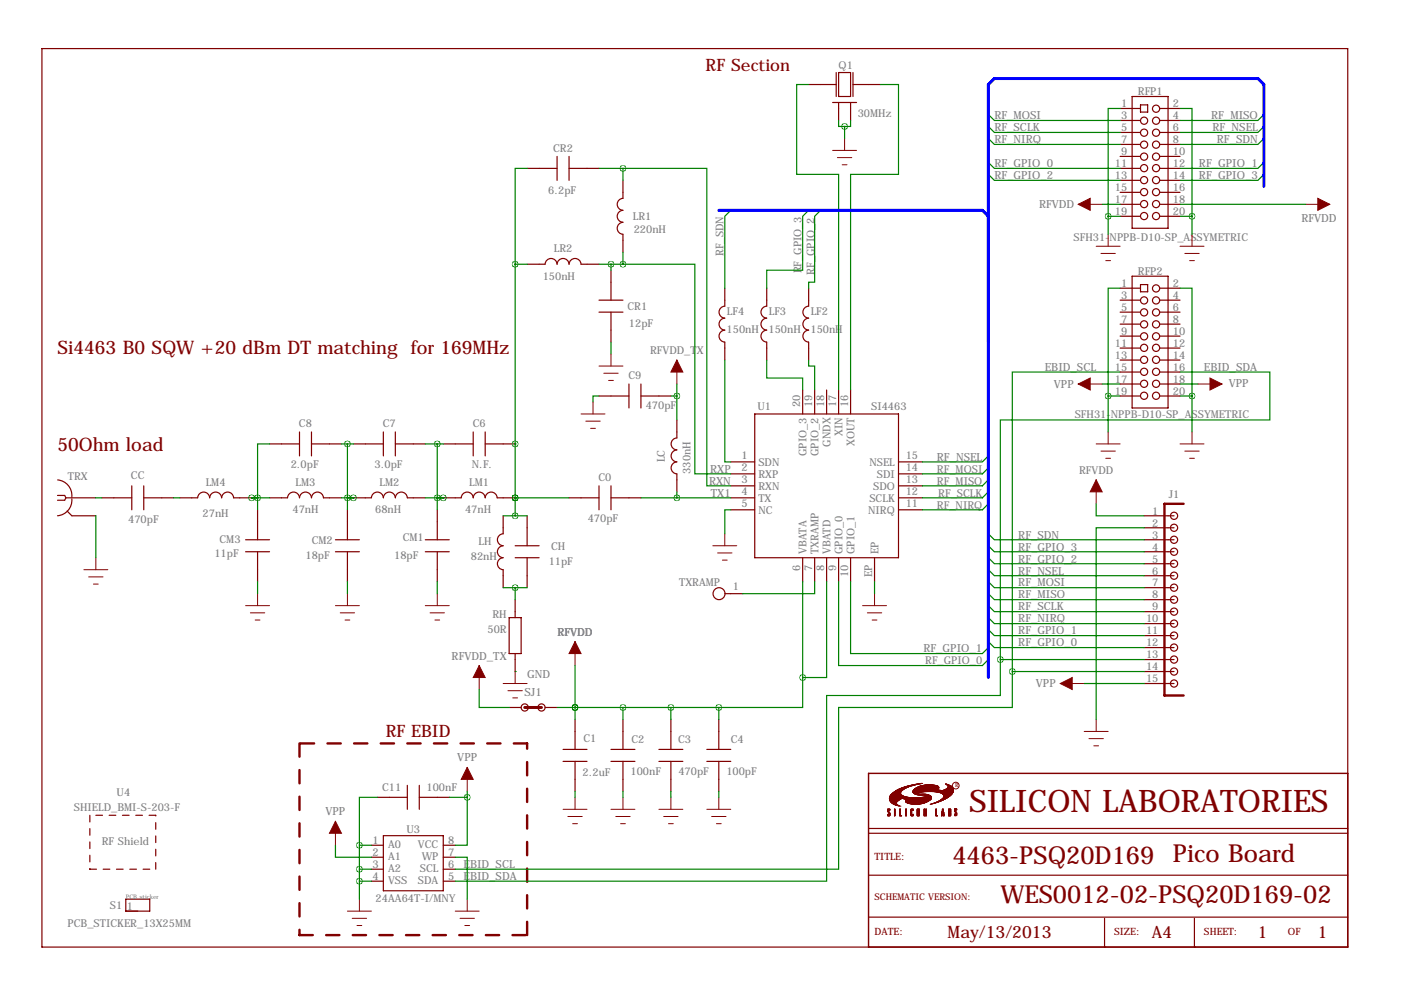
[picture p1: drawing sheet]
<svg xmlns="http://www.w3.org/2000/svg" width="297mm" height="211mm" viewBox="0 0 297 211" stroke-linecap="round" stroke-linejoin="round" font-family="sans-serif">
<path d="M63.5 157.6v40.7M111.8 157.6h-48.3M63.5 198.3h48.3M111.8 198.3v-40.7" fill="none" stroke="#800000" stroke-width=".51" stroke-dasharray="2.8 2.8"/>
<g fill="none" stroke="#800000" stroke-width=".25">
<path d="M8.9 10.3h276.9v190.5h-276.9zM171.4 17.9h5.9M177.3 15.4v5.1M177.8 15.4h2.5v5.1h-2.5zM180.8 15.4v5.1M180.8 17.9h5.9M111.8 35.7h6.3M118.1 33.2v5M120.6 35.7h6.4M120.6 33.2v5M132.1 38.2v3.9a1.27 1.27 0 0 0-1.2 1.2 1.27 1.27 0 0 0 1.2 1.3 1.27 1.27 0 0 0-1.2 1.3 1.27 1.27 0 0 0 1.2 1.2 1.27 1.27 0 0 0-1.2 1.3 1.27 1.27 0 0 0 1.2 1.3v3.8M176.5 21.7h5.1"/>
<path d="M177.8 21.7v3.8M180.3 21.7v3.8M237.5 35.7h4.3M237.5 23h4.3M237.5 25.5h4.3M237.5 28.1h4.3M237.5 30.6h4.3M237.5 33.2h4.3M237.5 38.2h4.3M240 20.5h7.6v27.9h-7.6zM241.8 22.2h1.5v1.6h-1.5zM245.9 35.7h4.3"/>
<path d="M245.9 23h4.3M245.9 25.5h4.3M245.9 28.1h4.3M245.9 30.6h4.3M245.9 33.2h4.3M245.9 38.2h4.3M111.8 56h3.8a1.27 1.27 0 0 1 1.2-1.2 1.27 1.27 0 0 1 1.3 1.2 1.27 1.27 0 0 1 1.3-1.2 1.27 1.27 0 0 1 1.2 1.2 1.27 1.27 0 0 1 1.3-1.2 1.27 1.27 0 0 1 1.3 1.2h3.8M129.5 57.3v6.3M237.5 40.8h4.3M237.5 43.3h4.3M237.5 45.9h4.3M240 58.6h7.6v27.9h-7.6z"/>
<path d="M245.9 40.8h4.3M245.9 43.3h4.3M245.9 45.9h4.3M127 66.2h5.1M127 63.6h5.1M129.5 66.2v6.3M153.7 61.1v3.8a1.27 1.27 0 0 0-1.2 1.3 1.27 1.27 0 0 0 1.2 1.3 1.27 1.27 0 0 0-1.2 1.2 1.27 1.27 0 0 0 1.2 1.3 1.27 1.27 0 0 0-1.2 1.3 1.27 1.27 0 0 0 1.2 1.2v3.8M162.6 61.1v3.8a1.27 1.27 0 0 0-1.3 1.3 1.27 1.27 0 0 0 1.3 1.3 1.27 1.27 0 0 0-1.3 1.2 1.27 1.27 0 0 0 1.3 1.3 1.27 1.27 0 0 0-1.3 1.3 1.27 1.27 0 0 0 1.2 1.2l.1 3.8M171.4 70a1.27 1.27 0 0 0-1.2 1.3 1.27 1.27 0 0 0 1.2 1.2M171.4 67.5a1.27 1.27 0 0 0-1.2 1.2 1.27 1.27 0 0 0 1.2 1.3M171.4 61.1v3.8a1.27 1.27 0 0 0-1.2 1.3 1.27 1.27 0 0 0 1.2 1.2M171.4 72.5v3.8"/>
<path d="M237.5 66.2h4.3M237.5 63.6h4.3M237.5 61.1h4.3M237.5 68.7h4.3M237.5 71.3h4.3M237.5 73.8h4.3M237.5 76.3h4.3M237.5 78.9h4.3M241.8 60.3h1.5v1.6h-1.5zM245.9 66.2h4.3M245.9 63.6h4.3M245.9 61.1h4.3"/>
<path d="M245.9 68.7h4.3M245.9 71.3h4.3M245.9 73.8h4.3M245.9 76.3h4.3M245.9 78.9h4.3M57.1 94.1h6.4M63.5 91.6v5.1M66 94.1h6.4M66 91.6v5.1M74.9 94.1h6.4M81.3 91.6v5.1M83.8 94.1h6.4"/>
<path d="M83.8 91.6v5.1M94 94.1h6.3M100.3 91.6v5.1M102.9 94.1h6.3M102.9 91.6v5.1M127 84h6.3M133.3 81.4v5.1M135.9 84h6.3M135.9 81.4v5.1M143.5 89v3.9a1.27 1.27 0 0 0-1.2 1.2 1.27 1.27 0 0 0 1.2 1.3 1.27 1.27 0 0 0-1.2 1.3 1.27 1.27 0 0 0 1.2 1.2 1.27 1.27 0 0 0-1.2 1.3 1.27 1.27 0 0 0 1.2 1.3M154.9 97.9h5.1M160 87.8h30.5v30.5h-30.5z"/>
<path d="M170.2 82.7v5.1M172.7 82.7v5.1M175.3 82.7v5.1M177.8 82.7v5.1M180.3 82.7v5.1M190.5 97.9h5.1M237.5 84h4.3M237.5 81.4h4.3M245.9 84h4.3M245.9 81.4h4.3M12.2 105h1.5l.3 .6M12.2 101.8a3.3 3.3 0 0 1 3 3.5"/>
<path d="M14 105.6h6.3M14 105.6l-.3 .5h-1.5M14.2 108.3l1 1.1h5.1M15.2 105.8a3.3 3.3 0 0 1-3 3.6M21.6 105.6h6.3M27.9 103v5.1M30.5 105.6h6.3M30.5 103v5.1M38.1 105.6l3.8-.1a1.27 1.27 0 0 1 1.3-1.2 1.27 1.27 0 0 1 1.2 1.3 1.27 1.27 0 0 1 1.3-1.3 1.27 1.27 0 0 1 1.3 1.3 1.27 1.27 0 0 1 1.3-1.3 1.27 1.27 0 0 1 1.2 1.3h3.8M52.1 117h5M52.1 114.4h5M54.6 108.1v6.3"/>
<path d="M54.6 117v6.3M57.1 105.6l3.9-.1a1.27 1.27 0 0 1 1.2-1.2 1.27 1.27 0 0 1 1.3 1.3 1.27 1.27 0 0 1 1.3-1.3 1.27 1.27 0 0 1 1.2 1.3 1.27 1.27 0 0 1 1.3-1.3 1.27 1.27 0 0 1 1.3 1.3h3.8M71.1 117h5.1M71.1 114.4h5.1M73.7 108.1v6.3M73.7 117v6.3M74.9 105.6l3.8-.1a1.27 1.27 0 0 1 1.3-1.2 1.27 1.27 0 0 1 1.3 1.3 1.27 1.27 0 0 1 1.2-1.3 1.27 1.27 0 0 1 1.3 1.3 1.27 1.27 0 0 1 1.3-1.3 1.27 1.27 0 0 1 1.3 1.3h3.8M90.2 117h5M90.2 114.4h5M92.7 108.1v6.3M92.7 117v6.3M94 105.6l3.8-.1a1.27 1.27 0 0 1 1.3-1.2 1.27 1.27 0 0 1 1.2 1.3 1.27 1.27 0 0 1 1.3-1.3 1.27 1.27 0 0 1 1.3 1.3 1.27 1.27 0 0 1 1.2-1.3 1.27 1.27 0 0 1 1.3 1.3h3.8"/>
<path d="M106.7 118.3a1.27 1.27 0 0 0-1.2 1.2 1.27 1.27 0 0 0 1.2 1.3M106.7 115.7a1.27 1.27 0 0 0-1.2 1.3 1.27 1.27 0 0 0 1.2 1.2M106.7 109.4v3.8a1.27 1.27 0 0 0-1.2 1.2 1.27 1.27 0 0 0 1.2 1.3M109.2 118.3h5.1M109.2 115.7h5.1M111.8 109.4v6.3M111.8 118.3v6.3M120.6 105.6h6.4M127 103v5.1M129.5 103v5.1M129.5 105.6h6.4M143.5 100.5v3.8"/>
<path d="M154.9 105.6h5.1M154.9 100.5h5.1M154.9 103h5.1M154.9 108.1h5.1M170.2 118.3v5M172.7 118.3v5M175.3 118.3v5M177.8 118.3v5M180.3 118.3v5M185.4 118.3v5M190.5 105.6h5.1M190.5 100.5h5.1"/>
<path d="M190.5 103h5.1M190.5 108.1h5.1M242.6 119.5h6.3M242.6 117h6.3M242.6 114.4h6.3M242.6 111.9h6.3M242.6 109.4h6.3M106.7 120.8v3.8M107.9 131h2.6v7.6h-2.6zM109.2 127.1v3.9M109.2 138.6v3.8M153.7 125.9h3.8"/>
<path d="M242.6 137.3h6.3M242.6 132.2h6.3M242.6 129.7h6.3M242.6 134.8h6.3M242.6 139.8h6.3M242.6 127.1h6.3M242.6 124.6h6.3M242.6 122.1h6.3M107.9 150h2.6M115.6 150h2.5M119.4 158.9h5.1M121.9 152.5v6.4"/>
<path d="M129.5 158.9h5.1M132.1 152.5v6.4M139.7 158.9h5.1M142.2 152.5v6.4M149.9 158.9h5M152.4 152.5v6.4M242.6 142.4h6.3M242.6 144.9h6.3M78.7 179.2h2.6M80 169.1h6.4M81.3 177.2h12.7v11.7h-12.7zM86.4 166.5v5.1"/>
<path d="M88.9 169.1h6.3M88.9 166.5v5.1M94 179.2h2.5M119.4 161.4h5.1M121.9 161.4v6.4M129.5 161.4h5.1M132.1 161.4v6.4M139.7 161.4h5.1M142.2 161.4v6.4M149.9 161.4h5M152.4 161.4v6.4M184.1 176.7h101.7"/>
<path d="M184.1 175.7h101.7M26.7 190.6h5v2.6h-5zM78.7 181.8h2.6M78.7 184.3h2.6M78.7 186.8h2.6M94 181.8h2.5M94 184.3h2.5M94 186.8h2.5M184.1 194.5h101.7M184.1 185.6h101.7M234.2 194.7v6.1M253.2 194.7v6.1"/>
<circle cx="242.6" cy="25.6" r=".76"/>
<circle cx="242.6" cy="28.1" r=".76"/>
<circle cx="242.6" cy="30.7" r=".76"/>
<circle cx="242.6" cy="35.7" r=".76"/>
<circle cx="242.6" cy="33.2" r=".76"/>
<circle cx="242.6" cy="38.2" r=".76"/>
<circle cx="245.1" cy="25.6" r=".76"/>
<circle cx="245.1" cy="23.1" r=".76"/>
<circle cx="245.1" cy="28.1" r=".76"/>
<circle cx="245.1" cy="35.7" r=".76"/>
<circle cx="245.1" cy="30.7" r=".76"/>
<circle cx="245.1" cy="38.2" r=".76"/>
<circle cx="245.1" cy="33.2" r=".76"/>
<circle cx="242.6" cy="40.7" r=".76"/>
<circle cx="242.6" cy="43.3" r=".76"/>
<circle cx="242.6" cy="45.8" r=".76"/>
<circle cx="245.1" cy="40.7" r=".76"/>
<circle cx="245.1" cy="43.3" r=".76"/>
<circle cx="245.1" cy="45.8" r=".76"/>
<circle cx="242.6" cy="78.8" r=".76"/>
<circle cx="242.6" cy="63.7" r=".76"/>
<circle cx="242.6" cy="73.8" r=".76"/>
<circle cx="242.6" cy="68.8" r=".76"/>
<circle cx="242.6" cy="76.3" r=".76"/>
<circle cx="242.6" cy="71.3" r=".76"/>
<circle cx="242.6" cy="66.2" r=".76"/>
<circle cx="245.1" cy="78.8" r=".76"/>
<circle cx="245.1" cy="61.2" r=".76"/>
<circle cx="245.1" cy="63.7" r=".76"/>
<circle cx="245.1" cy="73.8" r=".76"/>
<circle cx="245.1" cy="68.8" r=".76"/>
<circle cx="245.1" cy="76.3" r=".76"/>
<circle cx="245.1" cy="71.3" r=".76"/>
<circle cx="245.1" cy="66.2" r=".76"/>
<circle cx="242.6" cy="81.4" r=".76"/>
<circle cx="242.6" cy="83.9" r=".76"/>
<circle cx="245.1" cy="81.4" r=".76"/>
<circle cx="245.1" cy="83.9" r=".76"/>
<circle cx="248.9" cy="114.4" r=".76"/>
<circle cx="248.9" cy="117" r=".76"/>
<circle cx="248.9" cy="109.4" r=".76"/>
<circle cx="248.9" cy="111.9" r=".76"/>
<circle cx="248.9" cy="119.5" r=".76"/>
<circle cx="152.5" cy="125.9" r="1.27"/>
<circle cx="248.9" cy="124.6" r=".76"/>
<circle cx="248.9" cy="137.3" r=".76"/>
<circle cx="248.9" cy="122.1" r=".76"/>
<circle cx="248.9" cy="134.8" r=".76"/>
<circle cx="248.9" cy="132.2" r=".76"/>
<circle cx="248.9" cy="129.7" r=".76"/>
<circle cx="248.9" cy="139.8" r=".76"/>
<circle cx="248.9" cy="127.1" r=".76"/>
<circle cx="111.3" cy="150" r=".76"/>
<circle cx="114.8" cy="150" r=".76"/>
<circle cx="248.9" cy="144.9" r=".76"/>
<circle cx="248.9" cy="142.4" r=".76"/>
</g>
<path d="M184.1 164h101.7v36.8h-101.7z" fill="none" stroke="#800000" stroke-width=".3"/>
<g fill="none" stroke="#800000" stroke-width=".21">
<path d="M176.5 31.9h5.1M177.5 33.4h3.1M178.6 34.9h1M179.1 29.4v2.5M228.6 43.3h5.1M232.4 52.2h5.1M233.4 53.7h3.1M234.4 55.3h1.1M234.9 49.7v2.5M250.2 52.2h5.1M251.2 53.7h3.1M252.2 55.3h1"/>
<path d="M252.7 49.7v2.5M276.9 43.3h5M127 77.6h5.1M128 79.1h3.1M129.5 75.1v2.5M143.5 76.3v5.1M123.2 87.8h5.1M124.2 89.3h3.1M125.2 90.8h1M125.7 85.2v2.6M129 80.7h1M228.6 81.4h5.1"/>
<path d="M232.4 94.1h5.1M233.4 95.6h3.1M234.4 97.2h1.1M234.9 91.6v2.5M250.2 94.1h5.1M251.2 95.6h3.1M252.2 97.2h1M252.7 91.6v2.5M254 81.4h5.1M20.3 118.3v2.5M151.1 115.7h5.1M152.1 117.2h3.1"/>
<path d="M153.2 118.8h1M153.7 113.2v2.5M232.4 101.7v5.1M17.8 120.8h5.1M18.8 122.3h3M19.8 123.8h1M52.1 128.4h5M53.1 129.9h3M54.1 131.5h1M54.6 125.9v2.5M71.1 128.4h5.1M72.1 129.9h3.1"/>
<path d="M73.2 131.5h1M73.7 125.9v2.5M90.2 128.4h5M91.2 129.9h3M92.2 131.5h1M92.7 125.9v2.5M121.9 136v5.1M182.9 128.4h5.1M183.9 129.9h3M184.9 131.5h1M185.4 125.9v2.5M101.6 141.1v5.1"/>
<path d="M106.7 144.9h5.1M107.7 146.4h3M108.7 148h1M109.2 142.4v2.5M224.8 144.9h5.1M229.9 155.1h5M230.9 156.6h3M231.9 158.1h1M232.4 152.5v2.6M71.1 174.1v5.1M99.1 162.7v5.1M119.4 171.6h5.1"/>
<path d="M120.4 173.1h3M121.4 174.6h1M121.9 169.1v2.5M129.5 171.6h5.1M130.6 173.1h3M131.6 174.6h1M132.1 169.1v2.5M139.7 171.6h5.1M140.7 173.1h3.1M141.7 174.6h1M142.2 169.1v2.5M149.9 171.6h5"/>
<path d="M150.9 173.1h3M151.9 174.6h1M152.4 169.1v2.5M188.2 173h.5M188.2 172.9h.5M188.2 172.9h.2M188.2 172.8h.1M188.2 172.7h.1M188.2 172h.2M188.2 171.9h.2M188.2 171.9h.1M188.2 171.8h.1"/>
<path d="M188.2 171.7h.1M188.2 171.6h.5M188.2 171.5h.5M188.3 173h.3M188.3 172.1h.2M188.3 172.1h.1M188.4 172.3h.2M188.4 172.2h.1M188.5 172.4h.2M188.5 172.9h.2M188.5 172.8h.2M188.5 172.7h.2"/>
<path d="M188.5 172.6h.2M188.5 172.5h.2M188.5 171.8h.2M188.5 171.7h.2M188.6 169.4h2.4M188.6 169.4h2.5M188.6 169.3h2.6M188.6 169.3h8.9M188.6 169.2h8.9M188.6 169.7h2M188.6 169.6h2.1M188.6 169.6h2.2"/>
<path d="M188.6 169.5h2.2M188.6 169.5h2.3M188.6 169.1h4.7M188.6 169.1h4M188.6 169h3.8M188.7 169.8h1.7M188.7 169.7h1.8M188.7 168.9h3.4M188.7 168.8l3.2 .1M188.7 168.8h2.9M188.7 168.7h2.8M188.8 169.9h1.4"/>
<path d="M188.8 169.9h1.5M188.8 168.7h2.6M188.8 168.6h2.5M188.8 170h1.4M188.8 168.6h2.4M188.9 170h1.2M188.9 168.5h2.3M188.9 170.1h1.2M188.9 168.5h2.2M189 168.4h2.1M189 170.2h1.1M189 168.4h2"/>
<path d="M189.1 170.2h.9M189.1 168.3h1.9M189.1 170.3h.9M189.2 170.3h.8M189.2 168.2h1.8M189.2 170.4h.9M189.2 168.2h1.7M189.3 168.1h1.6M189.3 170.4h.8M189.4 170.5h.7M189.4 168h1.6M189.5 170.5h.6"/>
<path d="M189.5 168h1.5M189.5 167.9h1.5M189.6 170.6h.6M189.6 167.9h1.4M189.6 173h.1M189.6 172.9h.1M189.6 172.8h.1M189.6 172.7h.1M189.6 172.6h.1M189.6 172.5h.1M189.6 172.4h.1M189.6 172.3h.1"/>
<path d="M189.6 172.2h.1M189.6 172.1h.1M189.6 172h.1M189.6 171.9h.1M189.6 171.8h.1M189.6 171.7h.1M189.6 171.6h.1M189.6 171.5h.1M189.7 167.8h1.4M189.7 170.6h.5M189.8 170.7h.5M189.8 167.7h1.4"/>
<path d="M190 170.7h.4M190.1 167.6h1.2M190.1 170.8h.4M190.2 167.5h1.2M190.3 170.8h.4M190.3 167.4h1.2M190.4 167.4h1.2M190.6 170.9h.2M190.6 167.3h1.1M190.7 167.3h1M190.8 173h.4M190.8 172.9h.4"/>
<path d="M190.8 172.9h.1M190.8 172.8h.1M190.8 172.7h.1M190.8 172.6h.1M190.8 172.5h.1M190.8 172.4h.1M190.8 172.3h.1M190.8 172.2h.1M190.8 172.1h.1M190.8 172h.1M190.8 171.9h.1M190.8 171.8h.1"/>
<path d="M190.8 171.7h.1M190.8 171.6h.1M190.8 171.5h.1M190.8 170.9h.1M190.8 167.2h1M190.9 167.2h1M191 167.1h1M191.2 167.1h.9M191.3 167.6l-1.4 .1M191.3 167h.9M191.3 169.3h6.2M191.4 167h.9"/>
<path d="M191.5 169.4h6M191.6 166.9h.9M191.7 166.9h.9M191.8 169.4h5.6M191.9 166.8h.8M192 169.5h5.4M192 170h4.6M192 169.9h4.7M192 169.9h4.8M192 169.8h5M192 166.8h.8M192 173h.2"/>
<path d="M192 172.9h.2M192 172.8h.2M192 172.7h.2M192 172.6h.2M192 172.5h.2M192 172.4h.2M192 172.3h.2M192 172.2h.2M192 172.1h.2M192 172h.2M192 171.9h.2M192 171.8h.2"/>
<path d="M192 171.7h.2M192 171.6h.2M192 171.5h.2M192.1 170.1h4.3M192.1 170h4.4M192.1 169.8h4.9M192.1 169.7h5M192.2 169.7h5M192.2 169.5h5.1M192.2 170.2h4M192.2 169.6h5M192.2 166.7h.8"/>
<path d="M192.3 169.6h5M192.3 170.2h3.8M192.4 166.7h.7M192.4 170.3h3.5M192.5 170.3h3.3M192.5 166.6h.8M192.7 170.4h2.9M192.7 166.6h.8M192.9 170.4h2.5M193 166.5h.8M193.1 172.9h.5M193.1 172.9h.2"/>
<path d="M193.1 172.8h.2M193.1 172.7h.2M193.1 172.6h.2M193.1 172.5h.2M193.1 172.4h.2M193.1 172.3h.2M193.1 172.2h.2M193.1 172.1h.2M193.1 172h.2M193.1 171.9h.2M193.1 171.8h.2M193.1 171.7h.2"/>
<path d="M193.1 171.6h.5M193.2 173h.4M193.2 171.5h.4M193.2 170.5h1.9M193.2 173h.3M193.5 172.9h.1M193.5 172.8h.1M193.5 172.7h.1M193.5 171.8h.1M193.5 171.7h.1M193.5 167.9h2M193.5 167.9h2.5"/>
<path d="M193.5 167.8h8.6M193.6 168h1.2M193.6 168h1.5M193.6 167.7h8.5M193.6 167.6h8.5M193.6 170.5h1.1M193.6 168.1h.6M193.6 168.1h.9M193.6 167.6h5.9M193.7 168.2h.6M193.7 167.5h5.5M193.7 167.5h5.2"/>
<path d="M193.8 168.2h.7M193.8 167.4h4.9M193.8 166.4h.5M193.9 168.3h.7M193.9 167.3h4.9M194 168.3h.9M194 167.3h4.9M194 166.3h.6M194 167.2h5M194.1 168.4h2.2M194.1 167.2h4.9M194.1 166.4l-.9 .1"/>
<path d="M194.2 167.1h4.8M194.2 168.4h2.4M194.3 166.3h.5M194.3 167h4.7M194.4 168.5h2.3M194.4 167h4.6M194.5 173h.4M194.5 172.9h.4M194.5 172.8h.1M194.5 172.7h.1M194.5 172.6h.1M194.5 172.5h.1"/>
<path d="M194.5 172.4h.1M194.5 172.3h.1M194.5 172.2h.1M194.5 172.1h.1M194.5 172h.1M194.5 171.9h.1M194.5 171.8h.1M194.5 171.7h.1M194.5 171.6h.4M194.5 171.5h.4M194.5 166.9h4.5M194.5 166.2h.6"/>
<path d="M194.6 168.5h2.3M194.6 166.9h4.4M194.7 169.1h2.8M194.7 166.8h4.3M194.8 166.8h4.1M194.8 166.2h.5M194.8 172.8h.1M194.8 172.7h.1M194.8 172.6h.1M194.8 172.5h.1M194.8 172.4h.1M194.8 172.3h.1"/>
<path d="M194.8 172.2h.1M194.8 172.1h.1M194.8 172h.1M194.8 171.9h.1M194.8 171.8h.1M194.8 171.7h.1M194.9 166.7h4M195 168.6h.5M195.1 166.7h3.7M195.2 166.1h.4M195.2 166.6h3.5M195.4 169.1h2.1"/>
<path d="M195.4 166.6h3.2M195.7 166.5h2.6M195.8 169h1.7M195.9 173h.1M195.9 172.9h.1M195.9 172.8h.1M195.9 172.7h.1M195.9 172.6h.1M195.9 172.5h.1M195.9 172.4h.1M195.9 172.3h.1M195.9 172.3h.3"/>
<path d="M195.9 172.2h.3M195.9 172.1h.3M195.9 172h.3M195.9 171.9h.2M195.9 171.8h.2M195.9 171.7h.2M195.9 171.6h.2M195.9 171.5h.1M196 166.5h2.1M196 168.6h1M196.1 168.9h1.4M196.1 172.5l.3 .1"/>
<path d="M196.1 172.5h.3M196.1 172.4h.3M196.1 172.3h.3M196.2 172.8h.2M196.2 172.7h.2M196.2 172.6h.2M196.2 173h.2M196.2 172.9h.2M196.3 172.3h.1M196.3 172.2h.1M196.3 172.1h.1M196.3 172h.1"/>
<path d="M196.3 171.9h.1M196.3 171.8h.1M196.3 171.7h.1M196.3 171.6h.1M196.3 171.5h.1M196.3 168.6h.8M196.4 168.9h1.1M196.5 168.7h.7M196.7 168.7h.6M196.8 168.8h.6M197.2 170.5h.2M197.4 170.5h.2"/>
<path d="M197.5 170.4h.3M197.7 170.4h.2M197.9 170.3h.2M198 170.3h.3M198.2 170.2h.2M198.2 167.9h3.9M198.3 170.2h.3M198.4 173h.4M198.4 172.9h.4M198.4 172.9h.1M198.4 172.8h.1M198.4 172.7h.1"/>
<path d="M198.4 172.6h.1M198.4 172.5h.1M198.4 172.4h.1M198.4 172.3h.1M198.4 172.2h.1M198.4 172.1h.1M198.4 172h.1M198.4 171.9h.1M198.4 171.8h.1M198.4 171.7h.1M198.4 171.6h.1M198.4 171.5h.1"/>
<path d="M198.6 167.9h3.5M198.7 170h.3M198.8 170h.4M198.9 170.1h-.5M198.9 169.9h.4M198.9 168h3.1M199 169.9h.4M199.1 169.8h.4M199.1 168h2.9M199.2 169.8h.5M199.3 169.7h.5M199.3 169.7h.6"/>
<path d="M199.3 168.1h2.7M199.4 169.6h.6M199.5 169.6h.6M199.5 168.1h2.5M199.6 169.5h.6M199.6 168.2h2.3M199.6 173h.1M199.6 169.5h.7M199.6 172.9h.1M199.6 172.8h.2M199.6 172.7h.2M199.6 172.7h.6"/>
<path d="M199.6 172.6h.6M199.7 168.2h2.2M199.7 172.5l.4 .1M199.7 172.5h.1M199.7 172.4h.1M199.7 172.3h.1M199.7 169.4h.7M199.7 172.2h.1M199.7 172.1h.1M199.7 172h.1M199.7 172h.4M199.7 171.9h.4"/>
<path d="M199.8 169.4h.7M199.8 168.3h2.1M199.8 171.9h.2M199.8 171.8h.2M199.8 171.7h.2M199.8 171.6h.2M199.8 169.3h.8M199.8 168.3h2M199.8 171.5h.2M199.9 169.3h.8M199.9 168.4h1.9M199.9 167.6h2.2"/>
<path d="M199.9 169.2h.9M199.9 172.4h.2M199.9 172.3h.2M199.9 172.2h.2M199.9 172.1h.2M199.9 172h.2M200 169.2h.9M200 168.5h1.7M200 168.4h1.7M200 172.8h.2M200 172.7h.2M200 172.5h.1"/>
<path d="M200 172.4h.1M200.1 169.1h.9M200.1 168.5h1.5M200.1 167.5h2M200.1 173h.1M200.1 172.9h.1M200.1 169h1M200.1 168.6h1.5M200.2 168.9h1M200.2 168.8h1.2M200.2 168.7h1.2M200.2 168.7h1.3"/>
<path d="M200.2 168.6h1.3M200.2 167.5h1.9M200.3 167.4h1.8M200.5 166.2h.1M200.5 167.4h1.6M200.5 166.3h.2M200.6 167.3h1.5M200.6 166.3h.3M200.7 167.2h1.4M200.7 166.4h.3M200.8 167.2h1.3M200.8 166.4l.4 .1"/>
<path d="M200.8 167.1h1.2M200.9 167.1h1.1M200.9 166.5h.4M200.9 167h1.1M200.9 166.6h.6M201 167h.9M201 166.9h.9M201 166.7h.6M201 166.6h.6M201.1 166.8h.7M201.1 166.7h.6M201.1 173h.4"/>
<path d="M201.1 172.9h.5M201.1 172.8h.1M201.1 172.7h.1M201.1 172.6h.1M201.1 172.5h.1M201.1 172.4h.1M201.1 172.3h.5M201.1 172.2h.5M201.1 172.1h.1M201.1 172h.1M201.1 171.9h.1M201.1 171.8h.1"/>
<path d="M201.1 171.7h.1M201.1 171.6h.5M201.1 171.5h.5M201.3 168.8l-1.1 .1M201.4 172.1h.2M201.5 172.8h.1M201.5 172.7h.1M201.5 172.6h.1M201.5 172.5h.1M201.5 172.4h.1M201.5 172.1h.1M201.5 172h.1"/>
<path d="M201.5 171.9h.1M201.5 171.8h.1M201.5 171.7h.1M202.4 172.9h.4M202.4 172.8h.1M202.4 172.7h.1M202.4 172.6h.1M202.4 172h.2M202.4 172h.1M202.4 171.9h.1M202.4 171.8h.1M202.4 171.7h.1"/>
<path d="M202.4 171.6h.1M202.4 171.6h.4M202.4 171.5h.4M202.4 173h.3M202.4 172.1h.2M202.5 172.1h.2M202.5 172.2h.2M202.6 172.3h.2M202.7 172.8h.1M202.7 172.7h.1M202.7 172.6h.1M202.7 172.5h.1"/>
<path d="M202.7 172.4h.1M202.7 171.7h.1M202.7 171.6h.1M73.7 193.2h5M74.7 194.7h3M75.7 196.2h1M76.2 190.6v2.6M96.5 193.2h5.1M97.5 194.7h3.1M98.6 196.2h1M99.1 190.6v2.6"/>
<circle cx="202.6" cy="166.6" r=".71"/>
</g>
<path d="M251 106.8h-4.1v40.7h4.1" fill="none" stroke="#800000" stroke-width=".51"/>
<path d="M111.3 150h3.5" fill="none" stroke="#800000" stroke-width=".63"/>
<path d="M19 172.9v11.4M33 172.9h-14M19 184.3h14M33 184.3v-11.4" fill="none" stroke="#800000" stroke-width=".25" stroke-dasharray="1.4 1.4"/>
<g fill="#800000" stroke="#800000" stroke-width=".21">
<path d="M232.4 101.7l1.3 2.6h-2.6z"/>
<path d="M279.4 42.1l2.5 1.2-2.5 1.3z"/>
<path d="M228.6 43.3l2.5-1.2v2.5z"/>
<path d="M256.5 80.2l2.6 1.2-2.6 1.3z"/>
<path d="M228.6 81.4l2.5-1.2v2.5z"/>
<path d="M224.8 144.9l2.5-1.2v2.5z"/>
<path d="M99.1 162.7l1.2 2.5h-2.5z"/>
<path d="M71.1 174.1l1.3 2.6h-2.6z"/>
<path d="M143.5 76.3l1.3 2.6h-2.6z"/>
<path d="M121.9 136l1.3 2.6h-2.6z"/>
<path d="M101.6 141.1l1.3 2.6h-2.6z"/>
</g>
<g fill="none" stroke="#008000" stroke-width=".25">
<path d="M171.4 17.9h-2.5v19.1h8.9v45.7M186.7 17.9h3.8v19.1h-10.2v45.7M111.8 35.7h-2.6v20.3M127 35.7h5.1M132.1 35.7h17.8v67.3h5M132.1 35.7v2.5M177.8 25.5v1.3h1.3M179.1 26.8v2.6M180.3 25.5v1.3h-1.2M209.5 24.3l1.3 1.2h26.7M209.5 26.8l1.3 1.3h26.7M209.5 29.4l1.3 1.2h26.7"/>
<path d="M209.5 34.4l1.3 1.3h26.7M209.5 37l1.3 1.2h26.7M237.5 23h-2.6v22.9M250.2 23h2.5v22.9M268 24.3l-1.3 1.2h-16.5M268 26.8l-1.3 1.3h-16.5M268 29.4l-1.3 1.2h-16.5M268 34.4l-1.3 1.3h-16.5M268 37l-1.3 1.2h-16.5M109.2 56h2.6M109.2 56v53.4M127 56h5.1"/>
<path d="M129.5 56v1.3M132.1 56h15.2v44.5h7.6M132.1 53.5v2.5M154.9 44.6l-1.2 1.3v15.2M171.4 44.6l-1.2 1.3v11.4h-7.6v3.8M174 44.6l-1.3 1.3v13.9h-1.3v1.3M233.7 43.3h3.8M234.9 45.9h2.6M234.9 45.9v3.8M250.2 45.9h2.5M250.2 43.3h26.7M252.7 45.9v3.8"/>
<path d="M129.5 72.5v2.6M153.7 76.3v21.6h1.2M162.6 76.3v3.9h7.6v2.5M171.4 76.3v1.3h1.3v5.1M237.5 78.9h-22.9v63.5M237.5 61.1h-2.6v22.9M250.2 78.9h19v10.1h-57.1v50.8M250.2 61.1h2.5v22.9M57.1 94.1h-2.5v11.5h-1.3M72.4 94.1h2.5M73.7 94.1v11.5h1.2M90.2 94.1h3.8"/>
<path d="M92.7 94.1v11.5h1.3M109.2 94.1h.1M127 84h-1.3v1.2M142.2 84h1.3M143.5 81.4v7.6M209.5 96.7l-1.2 1.2h-12.7M209.5 99.2l-1.2 1.3h-12.7M233.7 81.4h3.8M234.9 84v7.6M234.9 84h2.6M250.2 84h2.5M250.2 81.4h3.8"/>
<path d="M252.7 84v7.6M20.3 105.6h1.3M20.3 109.4v8.9M36.8 105.6h1.3M53.3 105.6h.1M53.3 105.6h3.8M54.6 105.6v2.5M72.4 105.6h2.5M73.7 105.6v2.5M74.9 105.6h.1M90.2 105.6h3.8M92.7 105.6v2.5"/>
<path d="M94 105.6h.1M106.7 109.4h5.1M109.2 105.6h.1M109.2 105.6h11.4M135.9 105.6h19M143.5 104.3v1.3M154.9 108.1h-1.2v5.1M209.5 113.2l1.3 1.2h31.8M209.5 115.7l1.3 1.3h31.8M209.5 118.3l1.3 1.2h31.8M209.5 101.7l-1.2 1.3h-12.7M209.5 104.3l-1.2 1.3h-12.7"/>
<path d="M209.5 106.8l-1.2 1.3h-12.7M232.4 106.8v2.6h10.2M242.6 111.9h-10.2v40.6M54.6 123.3v2.6M73.7 123.3v2.6M92.7 123.3v2.6M106.7 124.6h5.1M109.2 124.6v2.5M170.2 123.3v20.4M172.7 123.3v2.6h-15.2M175.3 123.3v20.4h-5.1M177.8 123.3v17.8h30.5l1.2-1.3"/>
<path d="M180.3 123.3v15.3h28l1.2-1.3M185.4 123.3v2.6M209.5 120.8l1.3 1.3h31.8M209.5 123.3l1.3 1.3h31.8M209.5 125.9l1.3 1.2h31.8M209.5 128.4l1.3 1.3h31.8M209.5 131l1.3 1.2h31.8M209.5 133.5l1.3 1.3h31.8M209.5 136l1.3 1.3h31.8M212.1 139.8v7.7h-36.8v39.3h-78.8M212.1 139.8h30.5M101.6 146.2v3.8h6.3"/>
<path d="M109.2 142.4h.1M118.1 150h34.3M121.9 150h.1M121.9 141.1v11.4M132.1 150v2.5M142.2 150v2.5M152.4 150v2.5M170.2 143.7v6.3h-17.8M214.6 142.4v7.6h-36.8v34.3h-81.3M214.6 142.4h28M229.9 144.9h12.7M71.1 179.2v2.6h7.6"/>
<path d="M76.2 179.2h2.5M76.2 179.2v11.4M80 169.1h-3.8v10.1M95.2 169.1h3.9M99.1 169.1v10.1h-2.6M99.1 167.8v1.3M121.9 167.8v1.3M132.1 167.8v1.3M142.2 167.8v1.3M152.4 167.8v1.3M76.2 184.3h2.5M76.2 186.8h2.5"/>
<path d="M96.5 181.8h2.6v8.8"/>
</g>
<path d="M121.9 150a.05 .05 0 0 0 .1 0 .05 .05 0 0 0-.1 0zM132 150a.05 .05 0 0 0 .1 0 .05 .05 0 0 0-.1 0zM179 26.8a.05 .05 0 0 0 .1 0 .05 .05 0 0 0-.1 0zM142.2 150a.05 .05 0 0 0 .1 0 .05 .05 0 0 0-.1 0zM234.9 45.9a.05 .05 0 0 0 .1 0 .05 .05 0 0 0-.1 0zM252.7 45.9a.05 .05 0 0 0 .1 0 .05 .05 0 0 0-.1 0zM214.6 142.4a.05 .05 0 0 0 .1 0 .05 .05 0 0 0-.1 0zM212 139.8a.05 .05 0 0 0 .1 0 .05 .05 0 0 0-.1 0zM234.9 84a.05 .05 0 0 0 .1 0 .05 .05 0 0 0-.1 0zM252.7 84a.05 .05 0 0 0 .1 0 .05 .05 0 0 0-.1 0zM99 169.1a.05 .05 0 0 0 .1 0 .05 .05 0 0 0-.1 0zM73.6 105.6a.05 .05 0 0 0 .1 0 .05 .05 0 0 0-.1 0zM129.5 56a.05 .05 0 0 0 .1 0 .05 .05 0 0 0-.1 0zM109.2 56a.05 .05 0 0 0 .1 0 .05 .05 0 0 0-.1 0zM54.6 105.6a.05 .05 0 0 0 .1 0 .05 .05 0 0 0-.1 0zM143.5 105.6a.05 .05 0 0 0 .1 0 .05 .05 0 0 0-.1 0zM143.5 84a.05 .05 0 0 0 .1 0 .05 .05 0 0 0-.1 0zM132 35.7a.05 .05 0 0 0 .1 0 .05 .05 0 0 0-.1 0zM132 56a.05 .05 0 0 0 .1 0 .05 .05 0 0 0-.1 0zM121.9 150a.05 .05 0 0 0 .1 0 .05 .05 0 0 0-.1 0zM109.2 105.6a.05 .05 0 0 0 .1 0 .05 .05 0 0 0-.1 0zM109.2 109.4a.05 .05 0 0 0 .1 0 .05 .05 0 0 0-.1 0zM109.2 124.6a.05 .05 0 0 0 .1 0 .05 .05 0 0 0-.1 0zM92.7 105.6a.05 .05 0 0 0 .1 0 .05 .05 0 0 0-.1 0zM53.3 105.6a.05 .05 0 0 0 .1 0 .05 .05 0 0 0-.1 0zM73.6 94.1a.05 .05 0 0 0 .1 0 .05 .05 0 0 0-.1 0zM74.9 105.6a.05 .05 0 0 0 .1 0 .05 .05 0 0 0-.1 0zM92.7 94.1a.05 .05 0 0 0 .1 0 .05 .05 0 0 0-.1 0zM93.9 105.6a.05 .05 0 0 0 .1 0 .05 .05 0 0 0-.1 0zM109.2 94.1a.05 .05 0 0 0 .1 0 .05 .05 0 0 0-.1 0zM109.2 105.6a.05 .05 0 0 0 .1 0 .05 .05 0 0 0-.1 0zM170.1 143.7a.05 .05 0 0 0 .1 0 .05 .05 0 0 0-.1 0z" fill="#008000" stroke="#008000" stroke-width="1.3"/>
<path d="M268 39.5v-21.6l-1.3-1.2h-55.9l-1.3 1.2v125.8M152.4 44.6h55.9l1.2 1.3" fill="none" stroke="#00f" stroke-width=".63"/>
<text font-size="6.6" fill="#800000" x="205.4" y="172.1">SILICON LABORATORIES</text>
<g font-size="5.3" fill="#800000">
<text x="201.9" y="183.1">4463-PSQ20D169 Pico Board</text>
<text x="212.1" y="191.5">WES0012-02-PSQ20D169-02</text>
</g>
<g font-size="4" fill="#800000">
<text x="12.2" y="75.1">Si4463 B0 SQW +20 dBm DT matching for 169MHz</text>
<text x="12.2" y="95.6">50Ohm load</text>
</g>
<g font-size="3.6" fill="#800000">
<text x="149.6" y="15.1">RF Section</text>
<text x="81.8" y="156.4">RF EBID</text>
<text x="200.9" y="198.8">May/13/2013</text>
<text x="244.2" y="198.9">A4</text>
<text x="266.7" y="198.9">1</text>
<text x="279.4" y="198.9">1</text>
</g>
<g font-size="2.4" fill="#808080">
<text x="210.8" y="25.3">RF_MOSI</text>
<text x="210.8" y="27.8">RF_SCLK</text>
<text x="256.8" y="25.3">RF_MISO</text>
<text x="257.1" y="27.8">RF_NSEL</text>
<text x="210.8" y="30.4">RF_NIRQ</text>
<text x="210.8" y="35.4">RF_GPIO_0</text>
<text x="254.2" y="35.4">RF_GPIO_1</text>
<text x="258" y="30.4">RF_SDN</text>
<text x="210.8" y="38">RF_GPIO_2</text>
<text x="254.2" y="38">RF_GPIO_3</text>
<text x="220.3" y="44.1">RFVDD</text>
<text x="275.9" y="47">RFVDD</text>
<text x="221.5" y="78.6">EBID_SCL</text>
<text x="223.4" y="82.2">VPP</text>
<text x="255.3" y="78.6">EBID_SDA</text>
<text x="260.5" y="82.1">VPP</text>
<text x="150.6" y="100.2">RXP</text>
<text x="198.6" y="97.7">RF_NSEL</text>
<text x="150.3" y="102.8">RXN</text>
<text x="150.7" y="105.3">TX1</text>
<text x="215.9" y="114.2">RF_SDN</text>
<text x="215.9" y="116.7">RF_GPIO_3</text>
<text x="215.9" y="119.3">RF_GPIO_2</text>
<text x="215.9" y="121.8">RF_NSEL</text>
<text x="215.9" y="124.3">RF_MOSI</text>
<text x="215.9" y="126.9">RF_MISO</text>
<text x="215.9" y="129.4">RF_SCLK</text>
<text x="215.9" y="132">RF_NIRQ</text>
<text x="118.2" y="134.8">RFVDD</text>
<text x="215.9" y="134.5">RF_GPIO_1</text>
<text x="215.9" y="137">RF_GPIO_0</text>
<text x="95.8" y="139.8">RFVDD_TX</text>
<text x="111.8" y="143.7">GND</text>
<text x="195.8" y="138.3">RF_GPIO_1</text>
<text x="111.2" y="147.5">SJ1</text>
<text x="219.6" y="145.7">VPP</text>
<text x="97" y="161.4">VPP</text>
<text x="69" y="172.9">VPP</text>
<text x="98.3" y="184">EBID_SCL</text>
<text x="98.3" y="186.6">EBID_SDA</text>
</g>
<g font-size="2.3" fill="#808080">
<text x="177.8" y="14.6">Q1</text>
<text x="237.7" y="22.7">1</text>
<text x="241.3" y="20.2">RFP1</text>
<text x="248.7" y="22.7">2</text>
<text x="181.9" y="24.9">30MHz</text>
<text x="237.7" y="25.3">3</text>
<text x="237.7" y="27.8">5</text>
<text x="248.7" y="25.3">4</text>
<text x="248.7" y="27.8">6</text>
<text x="117.3" y="32.1">CR2</text>
<text x="236.4" y="35.4">11</text>
<text x="237.7" y="30.4">7</text>
<text x="237.7" y="32.9">9</text>
<text x="248.7" y="30.4">8</text>
<text x="248.7" y="32.9">10</text>
<text x="248.7" y="35.4">12</text>
<text x="116.2" y="41.1">6.2pF</text>
<text x="236.4" y="38">13</text>
<text x="236.4" y="40.5">15</text>
<text x="248.7" y="38">14</text>
<text x="248.7" y="40.5">16</text>
<text x="134.2" y="46.6">LR1</text>
<text x="236.4" y="43.1">17</text>
<text x="236.4" y="45.6">19</text>
<text x="248.7" y="43.1">18</text>
<text x="248.7" y="45.6">20</text>
<text x="117.4" y="53.5">LR2</text>
<text x="134.4" y="49.5">220nH</text>
<text x="227.6" y="51">SFH31-NPPB-D10-SP_ASSYMETRIC</text>
<text x="115.1" y="59.4">150nH</text>
<text x="153.4" y="54.3" transform="rotate(-90 153.4 54.3)">RF_SDN</text>
<text x="169.9" y="58" transform="rotate(-90 169.9 58)">RF_GPIO_3</text>
<text x="172.7" y="58.2" transform="rotate(-90 172.7 58.2)">RF_GPIO_2</text>
<text x="241.3" y="58.3">RFP2</text>
<text x="133" y="65.8">CR1</text>
<text x="237.7" y="60.8">1</text>
<text x="237.7" y="63.4">3</text>
<text x="237.7" y="65.9">5</text>
<text x="248.7" y="60.8">2</text>
<text x="248.7" y="63.4">4</text>
<text x="248.7" y="65.9">6</text>
<text x="133.3" y="69.2">12pF</text>
<text x="154.1" y="70.5">150nH</text>
<text x="154.1" y="66.8">LF4</text>
<text x="162.9" y="70.5">150nH</text>
<text x="163" y="66.8">LF3</text>
<text x="171.8" y="70.5">150nH</text>
<text x="171.9" y="66.8">LF2</text>
<text x="237.7" y="68.5">7</text>
<text x="237.7" y="71">9</text>
<text x="248.7" y="68.5">8</text>
<text x="248.7" y="71">10</text>
<text x="137.8" y="75.1">RFVDD_TX</text>
<text x="236.4" y="73.5">11</text>
<text x="236.4" y="76.1">13</text>
<text x="248.7" y="73.5">12</text>
<text x="248.7" y="76.1">14</text>
<text x="133.2" y="80.4">C9</text>
<text x="236.4" y="78.6">15</text>
<text x="236.4" y="81.2">17</text>
<text x="236.4" y="83.7">19</text>
<text x="248.7" y="78.6">16</text>
<text x="248.7" y="81.2">18</text>
<text x="248.7" y="83.7">20</text>
<text x="136.9" y="86.8">470pF</text>
<text x="160.6" y="87">U1</text>
<text x="169.7" y="86.2" transform="rotate(-90 169.7 86.2)">20</text>
<text x="172.2" y="86.2" transform="rotate(-90 172.2 86.2)">19</text>
<text x="174.8" y="86.2" transform="rotate(-90 174.8 86.2)">18</text>
<text x="177.3" y="86.2" transform="rotate(-90 177.3 86.2)">17</text>
<text x="179.8" y="86.2" transform="rotate(-90 179.8 86.2)">16</text>
<text x="184.7" y="86.8">SI4463</text>
<text x="227.9" y="88.6">SFH31-NPPB-D10-SP_ASSYMETRIC</text>
<text x="63.4" y="90.6">C8</text>
<text x="81.2" y="90.6">C7</text>
<text x="100.2" y="90.6">C6</text>
<text x="176.1" y="94.7" transform="rotate(-90 176.1 94.7)">GNDX</text>
<text x="178.6" y="92.5" transform="rotate(-90 178.6 92.5)">XIN</text>
<text x="181.1" y="94.6" transform="rotate(-90 181.1 94.6)">XOUT</text>
<text x="14.4" y="101.7">TRX</text>
<text x="27.8" y="101.6">CC</text>
<text x="61.6" y="99.3">2.0pF</text>
<text x="79.4" y="99.3">3.0pF</text>
<text x="100" y="99.3">N.F.</text>
<text x="126.9" y="102">C0</text>
<text x="141" y="98" transform="rotate(-90 141 98)">LC</text>
<text x="146.4" y="100.5" transform="rotate(-90 146.4 100.5)">330nH</text>
<text x="157.2" y="97.4">1</text>
<text x="157.2" y="100">2</text>
<text x="160.8" y="98.7">SDN</text>
<text x="160.8" y="101.3">RXP</text>
<text x="171" y="96.7" transform="rotate(-90 171 96.7)">GPIO_3</text>
<text x="173.5" y="96.7" transform="rotate(-90 173.5 96.7)">GPIO_2</text>
<text x="184.3" y="98.7">NSEL</text>
<text x="185.9" y="101.3">SDI</text>
<text x="192" y="100">14</text>
<text x="192" y="97.4">15</text>
<text x="198.7" y="100.2">RF_MOSI</text>
<text x="228.8" y="100.5">RFVDD</text>
<text x="43.6" y="103">LM4</text>
<text x="62.7" y="103">LM3</text>
<text x="80.4" y="103">LM2</text>
<text x="99.5" y="103">LM1</text>
<text x="157.2" y="102.5">3</text>
<text x="157.2" y="105">4</text>
<text x="157.2" y="107.6">5</text>
<text x="160.8" y="103.8">RXN</text>
<text x="160.8" y="106.4">TX</text>
<text x="184.3" y="106.4">SCLK</text>
<text x="185.1" y="103.8">SDO</text>
<text x="192" y="107.6">11</text>
<text x="192" y="105">12</text>
<text x="192" y="102.5">13</text>
<text x="198.7" y="102.8">RF_MISO</text>
<text x="198.7" y="107.8">RF_NIRQ</text>
<text x="198.9" y="105.3">RF_SCLK</text>
<text x="247.8" y="105.6">J1</text>
<text x="27.2" y="110.9">470pF</text>
<text x="43" y="109.7">27nH</text>
<text x="62" y="108.7">47nH</text>
<text x="79.6" y="108.7">68nH</text>
<text x="98.6" y="108.7">47nH</text>
<text x="124.6" y="110.7">470pF</text>
<text x="160.8" y="108.9">NC</text>
<text x="184.1" y="108.9">NIRQ</text>
<text x="244.3" y="109.1">1</text>
<text x="244.3" y="111.6">2</text>
<text x="45.5" y="118">11pF</text>
<text x="46.5" y="115">CM3</text>
<text x="64.8" y="118.5">18pF</text>
<text x="66.1" y="115.3">CM2</text>
<text x="83.6" y="118.5">18pF</text>
<text x="85.4" y="114.8">CM1</text>
<text x="99.8" y="118.8">82nH</text>
<text x="101.5" y="115.5">LH</text>
<text x="116.3" y="119.8">11pF</text>
<text x="116.8" y="116.6">CH</text>
<text x="171" y="117.5" transform="rotate(-90 171 117.5)">VBATA</text>
<text x="173.5" y="117.5" transform="rotate(-90 173.5 117.5)">TXRAMP</text>
<text x="176.1" y="117.5" transform="rotate(-90 176.1 117.5)">VBATD</text>
<text x="178.6" y="117.5" transform="rotate(-90 178.6 117.5)">GPIO_0</text>
<text x="181.1" y="117.5" transform="rotate(-90 181.1 117.5)">GPIO_1</text>
<text x="186.2" y="117.5" transform="rotate(-90 186.2 117.5)">EP</text>
<text x="244.3" y="114.2">3</text>
<text x="244.3" y="116.7">4</text>
<text x="244.3" y="119.3">5</text>
<text x="144" y="124.3">TXRAMP</text>
<text x="155.4" y="125.1">1</text>
<text x="169.7" y="121.1" transform="rotate(-90 169.7 121.1)">6</text>
<text x="172.2" y="121.1" transform="rotate(-90 172.2 121.1)">7</text>
<text x="174.8" y="121.1" transform="rotate(-90 174.8 121.1)">8</text>
<text x="177.3" y="121.1" transform="rotate(-90 177.3 121.1)">9</text>
<text x="179.8" y="122.4" transform="rotate(-90 179.8 122.4)">10</text>
<text x="184.9" y="122.4" transform="rotate(-90 184.9 122.4)">EP</text>
<text x="244.3" y="121.8">6</text>
<text x="244.3" y="124.3">7</text>
<text x="104.4" y="131">RH</text>
<text x="243" y="132">10</text>
<text x="244.3" y="126.9">8</text>
<text x="244.3" y="129.4">9</text>
<text x="103.4" y="134.3">50R</text>
<text x="243" y="134.5">11</text>
<text x="243" y="137">12</text>
<text x="196.2" y="140.9">RF_GPIO_0</text>
<text x="243" y="139.6">13</text>
<text x="243" y="142.1">14</text>
<text x="243" y="144.7">15</text>
<text x="123.7" y="157.4">C1</text>
<text x="133.9" y="157.6">C2</text>
<text x="143.8" y="157.6">C3</text>
<text x="154.9" y="157.6">C4</text>
<text x="81" y="167.8">C11</text>
<text x="90.4" y="167.8">100nF</text>
<text x="123.5" y="164.5">2.2uF</text>
<text x="133.7" y="164.2">100nF</text>
<text x="143.8" y="164.2">470pF</text>
<text x="154" y="164.2">100pF</text>
<text x="15.7" y="171.9">SHIELD_BMI-S-203-F</text>
<text x="24.7" y="168.8">U4</text>
<text x="21.6" y="179.2">RF Shield</text>
<text x="78.9" y="179">1</text>
<text x="82.3" y="179.8">A0</text>
<text x="86.2" y="176.7">U3</text>
<text x="88.6" y="179.8">VCC</text>
<text x="95" y="179">8</text>
<text x="78.9" y="181.5">2</text>
<text x="78.9" y="184">3</text>
<text x="82.3" y="182.3">A1</text>
<text x="82.3" y="184.8">A2</text>
<text x="89" y="184.8">SCL</text>
<text x="89.4" y="182.3">WP</text>
<text x="95" y="184">6</text>
<text x="95" y="181.5">7</text>
<text x="78.9" y="186.6">4</text>
<text x="79.6" y="191.2">24AA64T-I/MNY</text>
<text x="82.3" y="187.4">VSS</text>
<text x="88.6" y="187.4">SDA</text>
<text x="95" y="186.6">5</text>
<text x="14.3" y="196.6">PCB_STICKER_13X25MM</text>
<text x="23.3" y="192.7">S1</text>
<text x="26.9" y="192.9">1</text>
</g>
<g font-size="2.1" fill="#800000">
<text x="185.4" y="182.3">TITLE:</text>
<text x="185.4" y="198.3">DATE:</text>
<text x="236.2" y="198.3">SIZE:</text>
<text x="255.3" y="198.3">SHEET:</text>
<text x="273.1" y="198.3">OF</text>
</g>
<text font-size="2" fill="#800000" x="185.4" y="190.9">SCHEMATIC VERSION:</text>
<text font-size="1.3" fill="#808080" x="26.7" y="190.6">PCB sticker</text>
<text font-size="1.2" fill="#800000" x="202.5" y="166.9">R</text>
</svg>
